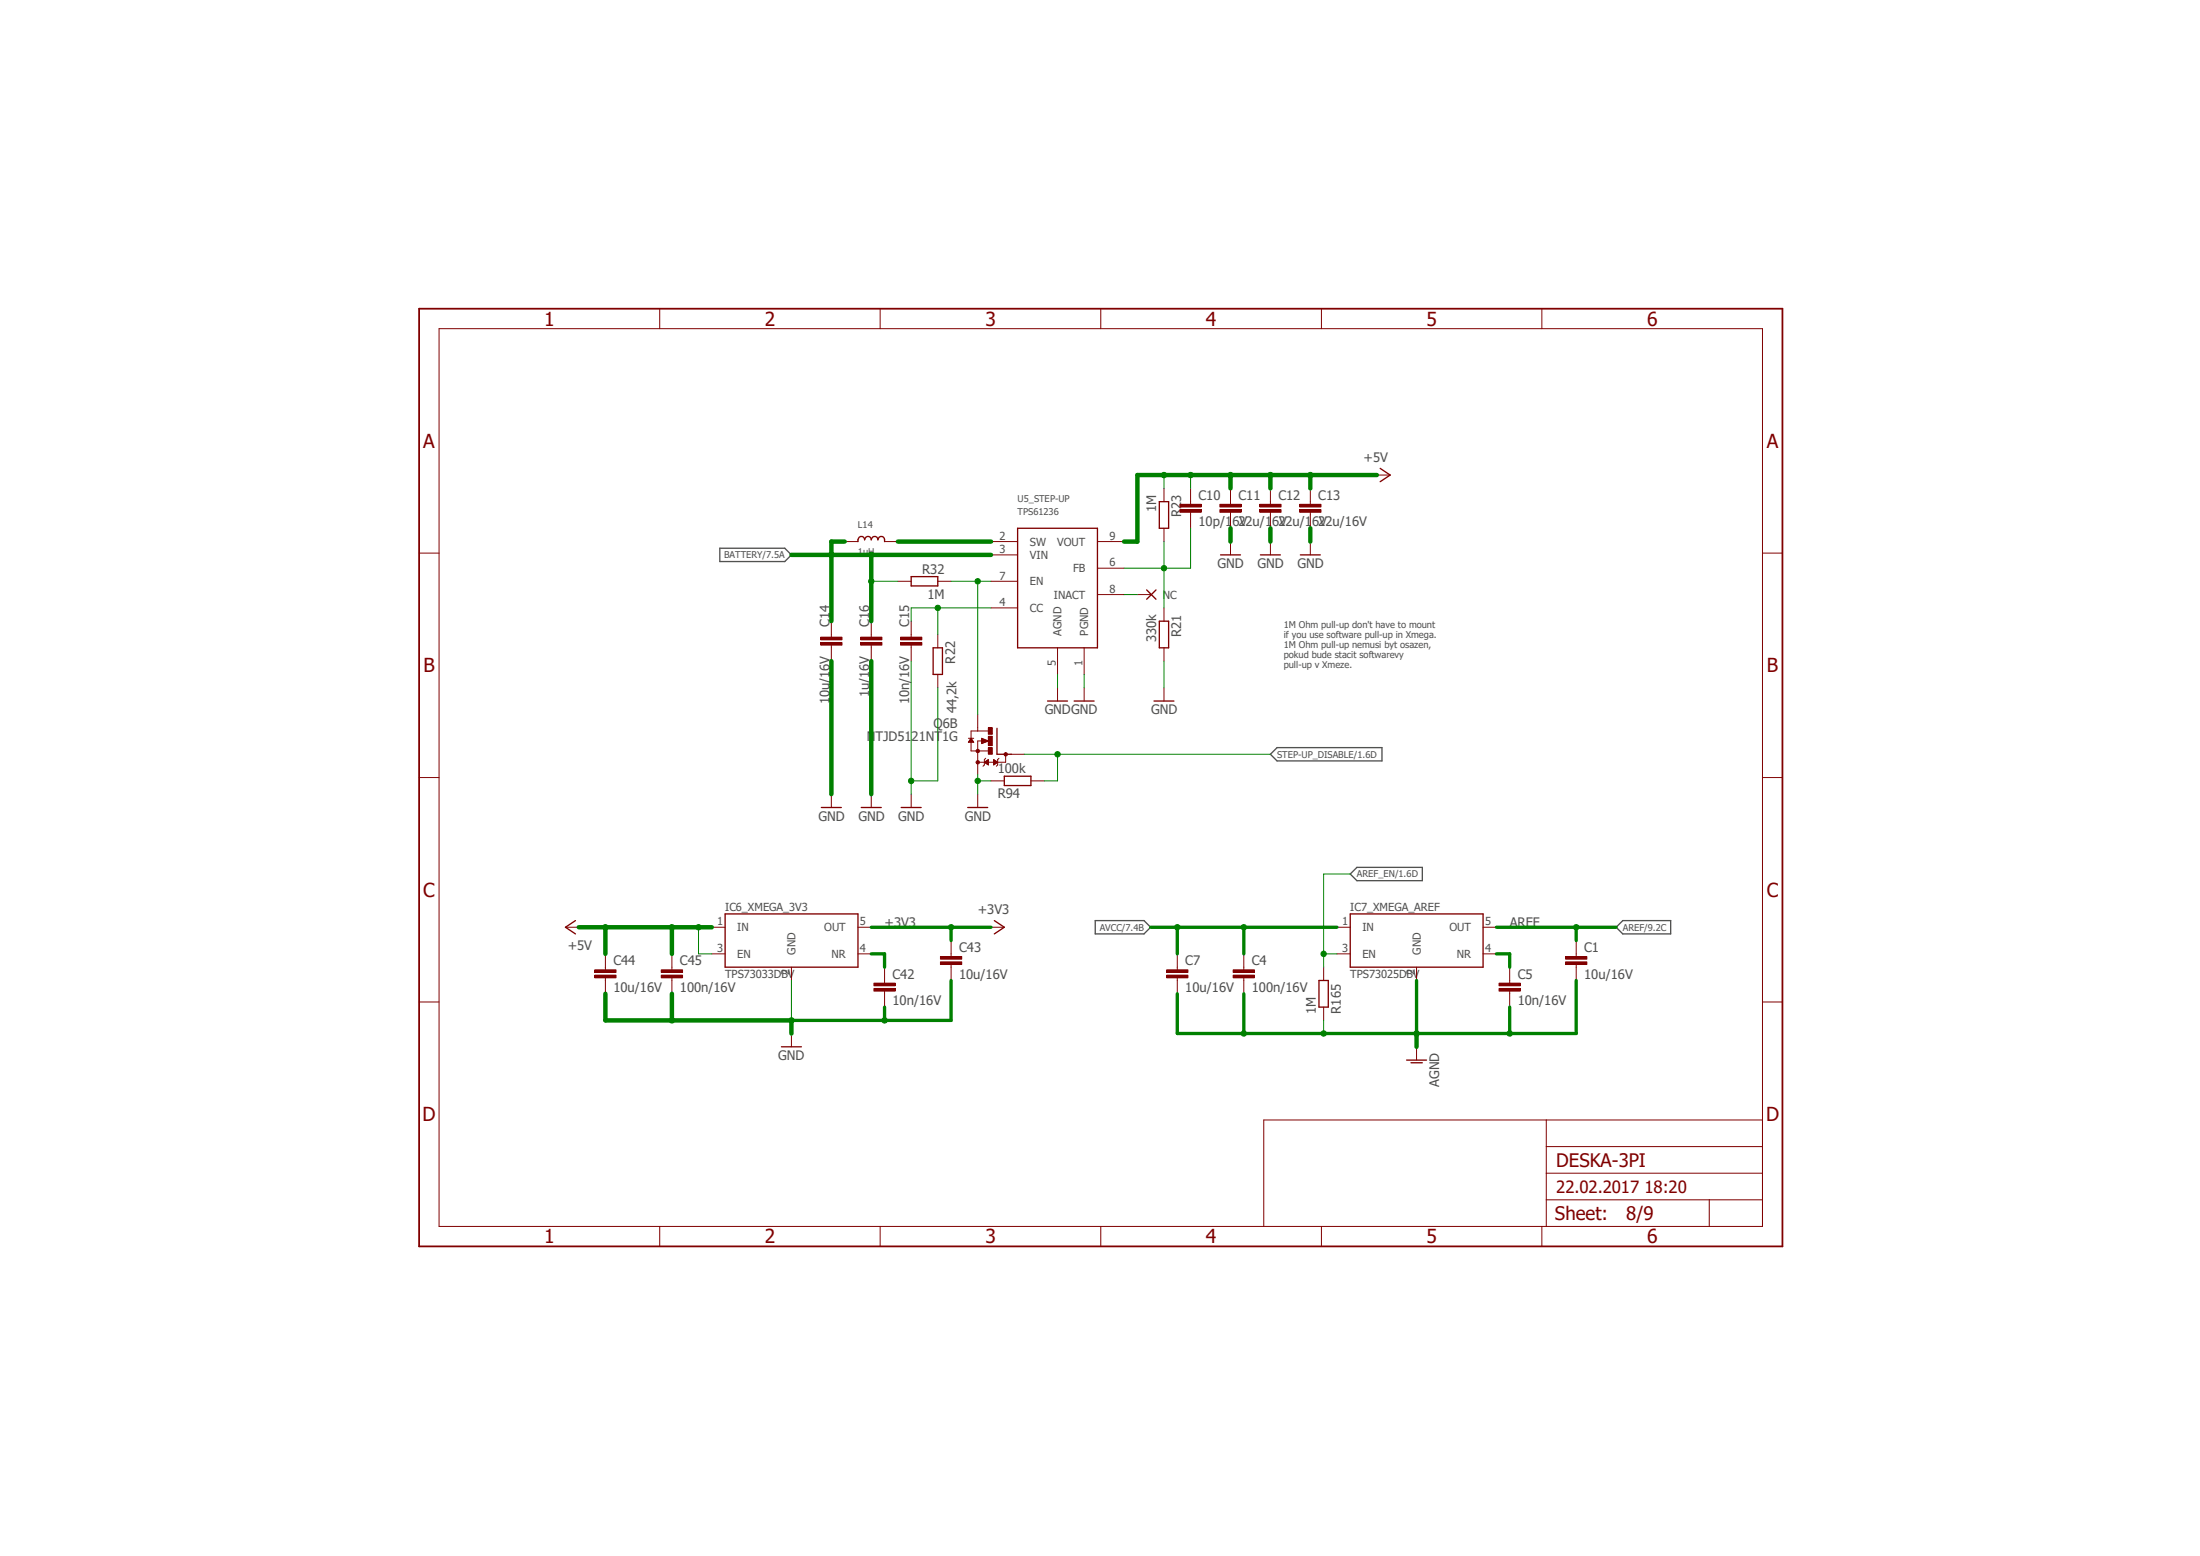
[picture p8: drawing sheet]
<svg xmlns="http://www.w3.org/2000/svg" width="420mm" height="297mm" viewBox="0 0 420 297" stroke-linecap="round" stroke-linejoin="round" font-family="sans-serif">
<path d="M79.5 58.6l261.2 179.9M340.7 58.6l-261.2 179.9" fill="none" stroke="#fff" stroke-width=".19"/>
<path d="M137.4 104.6h12.4l1.3 1.3-1.3 1.3h-12.4zM243.8 142.7h20v2.5h-20l-1.3-1.2zM209.1 175.7h9.3l1.3 1.3-1.3 1.3h-9.3zM257.8 166.8l1.2-1.2h12.5v2.5h-12.5zM308.5 177l1.3-1.3h9.1v2.6h-9.1z" fill="none" stroke="#505050" stroke-width=".25"/>
<g fill="none" stroke="#800000" stroke-width=".19">
<path d="M125.9 58.9v3.8M168 58.9v3.8M210.1 58.9v3.8M252.3 58.9v3.8M294.3 58.9v3.8M83.8 62.7h252.7v171.4h-252.7zM227.3 95.8v.5M227.3 97.8v.5M262.8 90.7h2.6M80 105.6h3.8M161.2 103.4h2.6M168.9 103.4h2.5"/>
<path d="M189.2 103.4h5.1M189.2 105.9h5.1M189.2 111h5.1M189.2 116h5.1M209.5 103.4h5.1M209.5 108.5h5.1M209.5 113.5h5.1M336.5 105.6h3.8M201.9 123.7v5M207 123.7v5M80 148.4h3.8M336.5 148.4h3.8"/>
<path d="M80 191.3h3.8M336.5 191.3h3.8M295.2 213.8v20.3M295.2 218.9h41.3M336.5 213.8h-95.2v20.3M125.9 234.1v3.8M168 234.1v3.8M210.1 234.1v3.8M252.3 234.1v3.8M294.3 234.1v3.8M295.2 229h41.3M295.2 223.9h41.3"/>
<path d="M326.3 229v5.1"/>
</g>
<path d="M80 58.9h260.3v179h-260.3z" fill="none" stroke="#800000" stroke-width=".34"/>
<path d="M263.5 89.4l1.9 1.3-1.9 1.2M163.8 103.4a.67 .67 0 0 1 .4-1 .67 .67 0 0 1 .9 .6 .64 .64 0 0 1 .6-.6 .64 .64 0 0 1 .6 .6 .64 .64 0 0 1 .7-.6 .64 .64 0 0 1 .6 .6 .67 .67 0 0 1 .8-.6 .67 .67 0 0 1 .5 1M194.3 100.8h15.2v22.9h-15.2z" fill="none" stroke="#800000" stroke-width=".25"/>
<path d="M225.3 97.3h4v.5h-4z" fill-rule="evenodd" fill="#800000"/>
<path d="M225.3 97.3h4v.5h-4z" fill="none" stroke="#800000" stroke-width=".19"/>
<path d="M225.3 96.3h4v.5h-4z" fill-rule="evenodd" fill="#800000"/>
<path d="M225.3 96.3h4v.5h-4zM227.3 93.2v2.6M227.3 98.3v2.5M234.9 95.8v.5M234.9 97.8v.5" fill="none" stroke="#800000" stroke-width=".19"/>
<path d="M232.9 97.3h4v.5h-4z" fill-rule="evenodd" fill="#800000"/>
<path d="M232.9 97.3h4v.5h-4z" fill="none" stroke="#800000" stroke-width=".19"/>
<path d="M232.9 96.3h4v.5h-4z" fill-rule="evenodd" fill="#800000"/>
<path d="M232.9 96.3h4v.5h-4zM234.9 93.2v2.6M234.9 98.3v2.5M158.7 121.1v.5M158.7 123.1v.6" fill="none" stroke="#800000" stroke-width=".19"/>
<path d="M156.7 122.6h4v.5h-4z" fill-rule="evenodd" fill="#800000"/>
<path d="M156.7 122.6h4v.5h-4z" fill="none" stroke="#800000" stroke-width=".19"/>
<path d="M156.7 121.6h4v.5h-4z" fill-rule="evenodd" fill="#800000"/>
<path d="M158.7 118.6v2.5M156.7 121.6h4v.5h-4zM158.7 123.7v2.5M173.9 121.1v.5M173.9 123.1v.6" fill="none" stroke="#800000" stroke-width=".19"/>
<path d="M171.9 122.6h4.1v.5h-4.1z" fill-rule="evenodd" fill="#800000"/>
<path d="M171.9 122.6h4.1v.5h-4.1z" fill="none" stroke="#800000" stroke-width=".19"/>
<path d="M171.9 121.6h4.1v.5h-4.1z" fill-rule="evenodd" fill="#800000"/>
<path d="M173.9 118.6v2.5M166.3 121.1v.5M166.3 123.1v.6M171.9 121.6h4.1v.5h-4.1zM173.9 123.7v2.5" fill="none" stroke="#800000" stroke-width=".19"/>
<path d="M164.3 122.6h4.1v.5h-4.1z" fill-rule="evenodd" fill="#800000"/>
<path d="M164.3 122.6h4.1v.5h-4.1z" fill="none" stroke="#800000" stroke-width=".19"/>
<path d="M164.3 121.6h4.1v.5h-4.1z" fill-rule="evenodd" fill="#800000"/>
<path d="M222.2 93.2v2.6M242.5 95.8v.5M242.5 97.8v.5M166.3 118.6v2.5M222.2 100.8v2.6M222.2 116v2.6M164.3 121.6h4.1v.5h-4.1zM166.3 123.7v2.5M179 121.1v2.6M179 128.7v2.6M222.2 123.7v2.5" fill="none" stroke="#800000" stroke-width=".19"/>
<path d="M221.3 95.8h1.8v5h-1.8zM221.3 118.6h1.8v5.1h-1.8zM178.1 123.7h1.8v5h-1.8z" fill="none" stroke="#800000" stroke-width=".25"/>
<path d="M240.5 97.3h4.1v.5h-4.1z" fill-rule="evenodd" fill="#800000"/>
<path d="M240.5 97.3h4.1v.5h-4.1z" fill="none" stroke="#800000" stroke-width=".19"/>
<path d="M240.5 96.3h4.1v.5h-4.1z" fill-rule="evenodd" fill="#800000"/>
<path d="M240.5 96.3h4.1v.5h-4.1zM242.5 93.2v2.6M242.5 98.3v2.5M250.1 95.8v.5M250.1 97.8v.5" fill="none" stroke="#800000" stroke-width=".19"/>
<path d="M248.1 97.3h4.1v.5h-4.1z" fill-rule="evenodd" fill="#800000"/>
<path d="M248.1 97.3h4.1v.5h-4.1z" fill="none" stroke="#800000" stroke-width=".19"/>
<path d="M248.1 96.3h4.1v.5h-4.1z" fill-rule="evenodd" fill="#800000"/>
<g fill="none" stroke="#800000" stroke-width=".19">
<path d="M248.1 96.3h4.1v.5h-4.1zM250.1 93.2v2.6M250.1 98.3v2.5M171.4 111h2.5M179 111h2.6M234.9 103.4v2.5M242.5 103.4v2.5M250.1 103.4v2.5M201.9 131.3v2.5M207 131.3v2.5M222.2 131.3v2.5M158.7 151.6v2.5"/>
<path d="M166.3 151.6v2.5M173.9 151.6v2.5M186.6 151.6v2.5M189.2 149.1h2.5M196.8 149.1h2.5M255.2 177h2.6M283.1 177h2.6M255.2 182.1h2.6M270.4 184.6v2.6M283.1 182.1h2.6M288.2 187.2v.5M288.2 189.2v.5"/>
</g>
<g fill="none" stroke="#800000" stroke-width=".25">
<path d="M173.9 110.1h5.1v1.7h-5.1zM233 105.9h3.8M240.6 105.9h3.8M248.2 105.9h3.9M200 133.8h3.8M205.1 133.8h3.8M220.3 133.8h3.8M156.8 154.1h3.8M164.4 154.1h3.8M172 154.1h3.9M184.7 154.1h3.9M191.7 148.2h5.1v1.7h-5.1z"/>
<path d="M257.8 174.5h25.3v10.1h-25.3z"/>
</g>
<path d="M286.2 188.7h4v.5h-4z" fill-rule="evenodd" fill="#800000"/>
<path d="M286.2 188.7h4v.5h-4z" fill="none" stroke="#800000" stroke-width=".19"/>
<path d="M286.2 187.7h4v.5h-4z" fill-rule="evenodd" fill="#800000"/>
<path d="M286.2 187.7h4v.5h-4zM288.2 184.6v2.6M288.2 189.7v2.5M300.9 182.1v.5M300.9 184.1v.5" fill="none" stroke="#800000" stroke-width=".19"/>
<path d="M298.9 183.6h4v.5h-4z" fill-rule="evenodd" fill="#800000"/>
<path d="M298.9 183.6h4v.5h-4z" fill="none" stroke="#800000" stroke-width=".19"/>
<path d="M298.9 182.6h4v.5h-4z" fill-rule="evenodd" fill="#800000"/>
<path d="M300.9 179.5v2.6M224.7 184.6v.5M224.7 186.6v.6M298.9 182.6h4v.5h-4zM300.9 184.6v2.6" fill="none" stroke="#800000" stroke-width=".19"/>
<path d="M222.7 186.1h4.1v.5h-4.1z" fill-rule="evenodd" fill="#800000"/>
<path d="M222.7 186.1h4.1v.5h-4.1z" fill="none" stroke="#800000" stroke-width=".19"/>
<path d="M222.7 185.1h4.1v.5h-4.1z" fill-rule="evenodd" fill="#800000"/>
<path d="M222.7 185.1h4.1v.5h-4.1zM224.7 182.1v2.5M224.7 187.2v2.5M237.4 184.6v.5M237.4 186.6v.6" fill="none" stroke="#800000" stroke-width=".19"/>
<path d="M235.4 186.1h4.1v.5h-4.1z" fill-rule="evenodd" fill="#800000"/>
<path d="M235.4 186.1h4.1v.5h-4.1z" fill="none" stroke="#800000" stroke-width=".19"/>
<path d="M235.4 185.1h4.1v.5h-4.1z" fill-rule="evenodd" fill="#800000"/>
<path d="M135.9 177h2.5M163.8 177h2.5M135.9 182.1h2.5M151.1 184.6v2.6M163.8 182.1h2.5M168.9 187.2v.5M168.9 189.2v.5M235.4 185.1h4.1v.5h-4.1zM237.4 182.1v2.5M237.4 187.2v2.5M270.4 199.8v2.6" fill="none" stroke="#800000" stroke-width=".19"/>
<path d="M138.4 174.5h25.4v10.1h-25.4zM268.5 202.4h3.8M269.4 202.9h2.1" fill="none" stroke="#800000" stroke-width=".25"/>
<path d="M166.8 188.7h4.1v.5h-4.1z" fill-rule="evenodd" fill="#800000"/>
<path d="M166.8 188.7h4.1v.5h-4.1z" fill="none" stroke="#800000" stroke-width=".19"/>
<path d="M166.8 187.7h4.1v.5h-4.1z" fill-rule="evenodd" fill="#800000"/>
<path d="M166.8 187.7h4.1v.5h-4.1zM168.9 184.6v2.6M168.9 189.7v2.5M181.6 182.1v.5M181.6 184.1v.5" fill="none" stroke="#800000" stroke-width=".19"/>
<path d="M179.5 183.6h4.1v.5h-4.1z" fill-rule="evenodd" fill="#800000"/>
<path d="M179.5 183.6h4.1v.5h-4.1z" fill="none" stroke="#800000" stroke-width=".19"/>
<path d="M179.5 182.6h4.1v.5h-4.1z" fill-rule="evenodd" fill="#800000"/>
<path d="M181.6 179.5v2.6M115.6 184.6v.5M115.6 186.6v.6M179.5 182.6h4.1v.5h-4.1zM181.6 184.6v2.6" fill="none" stroke="#800000" stroke-width=".19"/>
<path d="M113.5 186.1h4.1v.5h-4.1z" fill-rule="evenodd" fill="#800000"/>
<path d="M113.5 186.1h4.1v.5h-4.1z" fill="none" stroke="#800000" stroke-width=".19"/>
<path d="M113.5 185.1h4.1v.5h-4.1z" fill-rule="evenodd" fill="#800000"/>
<path d="M113.5 185.1h4.1v.5h-4.1zM115.6 182.1v2.5M115.6 187.2v2.5M128.3 184.6v.5M128.3 186.6v.6" fill="none" stroke="#800000" stroke-width=".19"/>
<path d="M126.2 186.1h4.1v.5h-4.1z" fill-rule="evenodd" fill="#800000"/>
<path d="M126.2 186.1h4.1v.5h-4.1z" fill="none" stroke="#800000" stroke-width=".19"/>
<path d="M126.2 185.1h4.1v.5h-4.1z" fill-rule="evenodd" fill="#800000"/>
<g fill="none" stroke="#800000" stroke-width=".19">
<path d="M217.1 113.5h2.6M186.6 138.9v.6M188.7 139.5h-3.3v1.4M184.9 140.9h1M185.4 141.6v1.7h3.3M187.5 141.4h-.9v4.1M107.9 177h2.6M189.2 177h2.5M126.2 185.1h4.1v.5h-4.1zM128.3 182.1v2.5M128.3 187.2v2.5M151.1 197.3v2.5"/>
<path d="M252.7 184.6v2.6M252.7 192.2v2.6"/>
</g>
<path d="M218.9 112.6l1.8 1.8M220.7 112.6l-1.8 1.8M190.3 139v5h2.8M109.9 175.7l-2 1.3 2 1.3M189.8 175.7l1.9 1.3-1.9 1.3M149.2 199.8h3.8M251.8 187.2h1.8v5h-1.8z" fill="none" stroke="#800000" stroke-width=".25"/>
<path d="M186.4 143.1l.2-.1 .3 .1v.5h-.5l-.1-.3z" fill-rule="evenodd" fill="#800000"/>
<path d="M186.4 143.1l.2-.1 .3 .1v.5h-.5l-.1-.3z" fill="none" stroke="#800000" stroke-width=".19"/>
<path d="M188.7 142.7h.7v1.3h-.7z" fill-rule="evenodd" fill="#800000"/>
<path d="M188.7 142.7h.7v1.3h-.7z" fill="none" stroke="#800000" stroke-width=".19"/>
<path d="M188.7 138.9h.7v1.3h-.7z" fill-rule="evenodd" fill="#800000"/>
<path d="M188.7 138.9h.7v1.3h-.7z" fill="none" stroke="#800000" stroke-width=".19"/>
<path d="M188.7 140.5h.7v1.8h-.7z" fill-rule="evenodd" fill="#800000"/>
<g fill="none" stroke="#800000" stroke-width=".19">
<path d="M186.6 136.4v2.5M184.9 141.6h.9M185 141.5h.8M185 141.4h.7M185.1 141.4h.6M185.2 141.3h.4M185.2 141.2h.3M185.3 141.1h.2M185.3 141h.1M185.4 140.9l.5 .8h-1zM186.6 145.2v2.6M186.6 145.5h1.3"/>
<path d="M187.4 140.9l1.3 .5-1.3 .5zM187.4 141.9h.2M187.4 141.8h.4M187.4 141.7h.6M187.4 141.6h.9M187.4 141.5h1.1M187.4 141.4h1.3M187.4 141.4h1.1M187.4 141.3h.8M187.4 141.2h.6M187.4 141.1h.4M187.4 141h.2"/>
<path d="M187.9 145.5l.8-.5v1zM188 145.5h.7M188 145.4h.7M188.1 145.6h.6M188.2 145.3h.5M188.2 144.7l-.3 .3v1l-.2 .3M188.2 145.7h.5M188.3 145.2h.4M188.3 145.8h.4M188.4 145.2h.3M188.5 145.9h.2M188.6 145.1h.1"/>
<path d="M188.6 146h.1M188.7 140.5h.7v1.8h-.7zM188.7 145.5h1M189.7 146h.1M189.7 145.9h.2M189.7 145.8h.3M189.7 145.7h.5M189.7 145.6h.6M189.7 145.5h.7M189.7 145.4h.7M189.7 145.3h.5M189.7 145.2h.4"/>
<path d="M189.7 145.2h.2M189.7 145.1h.1M189.7 145l.8 .5-.8 .5zM190.7 144.7l-.2 .3v1l-.3 .3M192 144v1.5h-1.5M193 144h2.5"/>
</g>
<path d="M186.4 145.3l.2-.1 .3 .1v.5h-.5l-.1-.3z" fill-rule="evenodd" fill="#800000"/>
<path d="M186.4 145.3l.2-.1 .3 .1v.5h-.5l-.1-.3z" fill="none" stroke="#800000" stroke-width=".19"/>
<path d="M191.8 143.8l.2-.2 .2 .2v.4h-.4l-.2-.2z" fill-rule="evenodd" fill="#800000"/>
<path d="M191.8 143.8l.2-.2 .2 .2v.4h-.4l-.2-.2z" fill="none" stroke="#800000" stroke-width=".19"/>
<path d="M186.6 147.8v3.8M186.6 149.1h2.6" fill="none" stroke="#008000" stroke-width=".19"/>
<circle cx="186.6" cy="149.1" r=".51" fill="#008000"/>
<g fill="none" stroke="#008000" stroke-width=".19">
<path d="M173.9 126.2v25.4M173.9 149.1h5.1"/>
<circle cx="186.6" cy="149.1" r=".51"/>
</g>
<path d="M158.7 126.2v25.4M166.3 126.2v25.4" fill="none" stroke="#008000" stroke-width=".85"/>
<circle cx="173.9" cy="149.1" r=".51" fill="#008000"/>
<g fill="none" stroke="#008000" stroke-width=".19">
<path d="M179 131.3v17.8M201.9 128.7v2.6M207 128.7v2.6M222.2 126.2v5.1M151.1 187.2v7.6"/>
<circle cx="173.9" cy="149.1" r=".51"/>
</g>
<path d="M234.9 100.8v2.6M242.5 100.8v2.6M250.1 100.8v2.6M115.6 189.7v5.1h35.5v2.5M128.3 189.7v5.1" fill="none" stroke="#008000" stroke-width=".85"/>
<circle cx="151.1" cy="194.8" r=".51" fill="#008000"/>
<circle cx="151.1" cy="194.8" r=".51" fill="none" stroke="#008000" stroke-width=".19"/>
<circle cx="128.3" cy="194.8" r=".51" fill="#008000"/>
<circle cx="128.3" cy="194.8" r=".51" fill="none" stroke="#008000" stroke-width=".19"/>
<path d="M168.9 192.2v2.6M181.6 187.2v7.6h-30.5" fill="none" stroke="#008000" stroke-width=".64"/>
<circle cx="168.9" cy="194.8" r=".51" fill="#008000"/>
<g fill="none" stroke="#008000" stroke-width=".19">
<path d="M173.9 116h15.3M179 116v5.1M214.6 113.5h2.5"/>
<circle cx="168.9" cy="194.8" r=".51"/>
</g>
<path d="M171.4 103.4h17.8" fill="none" stroke="#008000" stroke-width=".85"/>
<circle cx="179" cy="116" r=".51" fill="#008000"/>
<g fill="none" stroke="#008000" stroke-width=".19">
<path d="M173.9 116v2.6M214.6 108.5h7.6M222.2 103.4v12.6"/>
<circle cx="179" cy="116" r=".51"/>
</g>
<circle cx="222.2" cy="108.5" r=".51" fill="#008000"/>
<g fill="none" stroke="#008000" stroke-width=".19">
<path d="M227.3 100.8v7.7h-5.1M133.3 177v5.1h2.6"/>
<circle cx="222.2" cy="108.5" r=".51"/>
</g>
<path d="M128.3 177v5.1M135.9 177h-20.3v5.1" fill="none" stroke="#008000" stroke-width=".85"/>
<circle cx="133.3" cy="177" r=".51" fill="#008000"/>
<circle cx="133.3" cy="177" r=".51" fill="none" stroke="#008000" stroke-width=".19"/>
<circle cx="128.3" cy="177" r=".51" fill="#008000"/>
<circle cx="128.3" cy="177" r=".51" fill="none" stroke="#008000" stroke-width=".19"/>
<circle cx="115.6" cy="177" r=".51" fill="#008000"/>
<g fill="none" stroke="#008000" stroke-width=".19">
<path d="M222.2 90.7v2.5"/>
<circle cx="115.6" cy="177" r=".51"/>
</g>
<path d="M262.8 90.7h-45.7v12.7h-2.5M110.5 177h5.1" fill="none" stroke="#008000" stroke-width=".85"/>
<circle cx="222.2" cy="90.7" r=".51" fill="#008000"/>
<g fill="none" stroke="#008000" stroke-width=".19">
<path d="M227.3 90.7v2.5"/>
<circle cx="222.2" cy="90.7" r=".51"/>
</g>
<path d="M234.9 90.7v2.5" fill="none" stroke="#008000" stroke-width=".85"/>
<circle cx="227.3" cy="90.7" r=".51" fill="#008000"/>
<circle cx="227.3" cy="90.7" r=".51" fill="none" stroke="#008000" stroke-width=".19"/>
<circle cx="234.9" cy="90.7" r=".51" fill="#008000"/>
<circle cx="234.9" cy="90.7" r=".51" fill="none" stroke="#008000" stroke-width=".19"/>
<path d="M242.5 90.7v2.5M250.1 90.7v2.5" fill="none" stroke="#008000" stroke-width=".85"/>
<circle cx="242.5" cy="90.7" r=".51" fill="#008000"/>
<circle cx="242.5" cy="90.7" r=".51" fill="none" stroke="#008000" stroke-width=".19"/>
<circle cx="250.1" cy="90.7" r=".51" fill="#008000"/>
<circle cx="250.1" cy="90.7" r=".51" fill="none" stroke="#008000" stroke-width=".19"/>
<path d="M166.3 177h22.9M181.6 177v2.5" fill="none" stroke="#008000" stroke-width=".64"/>
<circle cx="181.6" cy="177" r=".51" fill="#008000"/>
<g fill="none" stroke="#008000" stroke-width=".19">
<path d="M201.9 144v5.1h-2.6"/>
<circle cx="181.6" cy="177" r=".51"/>
</g>
<circle cx="201.9" cy="144" r=".51" fill="#008000"/>
<g fill="none" stroke="#008000" stroke-width=".19">
<path d="M181.6 111h5v25.4M195.5 144h47"/>
<circle cx="201.9" cy="144" r=".51"/>
</g>
<circle cx="186.6" cy="111" r=".51" fill="#008000"/>
<g fill="none" stroke="#008000" stroke-width=".19">
<path d="M186.6 111h2.6"/>
<circle cx="186.6" cy="111" r=".51"/>
</g>
<path d="M270.4 197.3v2.5" fill="none" stroke="#008000" stroke-width=".85"/>
<path d="M237.4 189.7v7.6M270.4 187.2v10.1h-45.7v-7.6" fill="none" stroke="#008000" stroke-width=".64"/>
<circle cx="270.4" cy="197.3" r=".51" fill="#008000"/>
<circle cx="270.4" cy="197.3" r=".51" fill="none" stroke="#008000" stroke-width=".19"/>
<circle cx="237.4" cy="197.3" r=".51" fill="#008000"/>
<circle cx="237.4" cy="197.3" r=".51" fill="none" stroke="#008000" stroke-width=".19"/>
<path d="M288.2 192.2v5.1M300.9 187.2v10.1h-30.5" fill="none" stroke="#008000" stroke-width=".64"/>
<circle cx="288.2" cy="197.3" r=".51" fill="#008000"/>
<g fill="none" stroke="#008000" stroke-width=".19">
<path d="M252.7 194.8v2.5"/>
<circle cx="288.2" cy="197.3" r=".51"/>
</g>
<circle cx="252.7" cy="197.3" r=".51" fill="#008000"/>
<circle cx="252.7" cy="197.3" r=".51" fill="none" stroke="#008000" stroke-width=".19"/>
<path d="M285.7 177h22.8M300.9 177v2.5" fill="none" stroke="#008000" stroke-width=".64"/>
<circle cx="300.9" cy="177" r=".51" fill="#008000"/>
<circle cx="300.9" cy="177" r=".51" fill="none" stroke="#008000" stroke-width=".19"/>
<path d="M237.4 177v5.1M255.2 177h-30.5v5.1M166.3 182.1h2.6v2.5M285.7 182.1h2.5v2.5" fill="none" stroke="#008000" stroke-width=".64"/>
<circle cx="237.4" cy="177" r=".51" fill="#008000"/>
<circle cx="237.4" cy="177" r=".51" fill="none" stroke="#008000" stroke-width=".19"/>
<circle cx="224.7" cy="177" r=".51" fill="#008000"/>
<g fill="none" stroke="#008000" stroke-width=".19">
<path d="M257.8 166.8h-5.1v17.8M252.7 182.1h2.5"/>
<circle cx="224.7" cy="177" r=".51"/>
</g>
<path d="M219.7 177h5" fill="none" stroke="#008000" stroke-width=".64"/>
<circle cx="252.7" cy="182.1" r=".51" fill="#008000"/>
<circle cx="252.7" cy="182.1" r=".51" fill="none" stroke="#008000" stroke-width=".19"/>
<path d="M161.2 103.4h-2.5v2.5h30.5" fill="none" stroke="#008000" stroke-width=".85"/>
<circle cx="158.7" cy="105.9" r=".51" fill="#008000"/>
<circle cx="158.7" cy="105.9" r=".51" fill="none" stroke="#008000" stroke-width=".19"/>
<path d="M151.1 105.9h7.6M166.3 111v7.6" fill="none" stroke="#008000" stroke-width=".85"/>
<circle cx="166.3" cy="105.9" r=".51" fill="#008000"/>
<circle cx="166.3" cy="105.9" r=".51" fill="none" stroke="#008000" stroke-width=".19"/>
<path d="M158.7 105.9v12.7M166.3 105.9v5.1" fill="none" stroke="#008000" stroke-width=".85"/>
<circle cx="158.7" cy="105.9" r=".51" fill="#008000"/>
<g fill="none" stroke="#008000" stroke-width=".19">
<path d="M166.3 111h5.1"/>
<circle cx="158.7" cy="105.9" r=".51"/>
</g>
<circle cx="166.3" cy="111" r=".51" fill="#008000"/>
<circle cx="166.3" cy="111" r=".51" fill="none" stroke="#008000" stroke-width=".19"/>
<g font-size="3.7" fill="#800000">
<text x="103.9" y="62.1">1</text>
<text x="146" y="62.1">2</text>
<text x="188.1" y="62.1">3</text>
<text x="230.2" y="62.1">4</text>
<text x="272.3" y="62.1">5</text>
<text x="314.4" y="62.1">6</text>
<text x="80.8" y="85.5">A</text>
<text x="337.3" y="85.5">A</text>
<text x="80.9" y="128.3">B</text>
<text x="337.3" y="128.3">B</text>
<text x="80.8" y="171.2">C</text>
<text x="337.3" y="171.2">C</text>
<text x="80.7" y="214">D</text>
<text x="337.1" y="214">D</text>
<text x="103.9" y="237.3">1</text>
<text x="146" y="237.3">2</text>
<text x="188.1" y="237.3">3</text>
<text x="230.2" y="237.3">4</text>
<text x="272.3" y="237.3">5</text>
<text x="314.5" y="237.3">6</text>
</g>
<g font-size="3.6" fill="#800000">
<text x="297.1" y="222.7">DESKA-3PI</text>
<text x="296.8" y="233">Sheet:</text>
<text x="310.4" y="232.8">8/9</text>
</g>
<text font-size="3.2" fill="#800000" x="297.1" y="227.8">22.02.2017 18:20</text>
<g font-size="2.5" fill="#505050">
<text x="260.3" y="88.1">+5V</text>
<text x="228.8" y="95.4">C10</text>
<text x="236.4" y="95.4">C11</text>
<text x="244.1" y="95.4">C12</text>
<text x="251.7" y="95.4">C13</text>
<text x="220.7" y="97.7" transform="rotate(-90 220.7 97.7)">1M</text>
<text x="225.5" y="98.8" transform="rotate(-90 225.5 98.8)">R23</text>
<text x="228.8" y="100.5">10p/16V</text>
<text x="236.4" y="100.5">22u/16V</text>
<text x="244.1" y="100.5">22u/16V</text>
<text x="251.7" y="100.5">22u/16V</text>
<text x="176" y="109.5">R32</text>
<text x="232.5" y="108.5">GND</text>
<text x="240.1" y="108.5">GND</text>
<text x="247.7" y="108.5">GND</text>
<text x="158.3" y="119.6" transform="rotate(-90 158.3 119.6)">C14</text>
<text x="165.9" y="119.6" transform="rotate(-90 165.9 119.6)">C16</text>
<text x="173.6" y="119.6" transform="rotate(-90 173.6 119.6)">C15</text>
<text x="177" y="114.3">1M</text>
<text x="220.7" y="122.6" transform="rotate(-90 220.7 122.6)">330k</text>
<text x="225.5" y="121.6" transform="rotate(-90 225.5 121.6)">R21</text>
<text x="182.3" y="126.7" transform="rotate(-90 182.3 126.7)">R22</text>
<text x="158.3" y="134.5" transform="rotate(-90 158.3 134.5)">10u/16V</text>
<text x="165.9" y="133.1" transform="rotate(-90 165.9 133.1)">1u/16V</text>
<text x="173.6" y="134.5" transform="rotate(-90 173.6 134.5)">10n/16V</text>
<text x="182.6" y="136.1" transform="rotate(-90 182.6 136.1)">44,2k</text>
<text x="199.4" y="136.4">GNDGND</text>
<text x="219.8" y="136.4">GND</text>
<text x="165.5" y="141.4">NTJD5121NT1G</text>
<text x="178.2" y="138.9">Q6B</text>
<text x="190.5" y="147.5">100k</text>
<text x="190.5" y="152.3">R94</text>
<text x="156.3" y="156.7">GND</text>
<text x="163.9" y="156.7">GND</text>
<text x="171.5" y="156.7">GND</text>
<text x="184.2" y="156.7">GND</text>
<text x="168.9" y="177">+3V3</text>
<text x="186.7" y="174.5">+3V3</text>
<text x="288.2" y="177">AREF</text>
<text x="108.4" y="181.3">+5V</text>
<text x="117.1" y="184.2">C44</text>
<text x="129.8" y="184.2">C45</text>
<text x="183.1" y="181.7">C43</text>
<text x="226.3" y="184.2">C7</text>
<text x="239" y="184.2">C4</text>
<text x="302.4" y="181.7">C1</text>
<text x="117.1" y="189.3">10u/16V</text>
<text x="129.8" y="189.3">100n/16V</text>
<text x="170.4" y="191.9">10n/16V</text>
<text x="170.4" y="186.8">C42</text>
<text x="183.1" y="186.8">10u/16V</text>
<text x="226.3" y="189.3">10u/16V</text>
<text x="239" y="189.3">100n/16V</text>
<text x="289.7" y="191.9">10n/16V</text>
<text x="289.7" y="186.8">C5</text>
<text x="302.4" y="186.8">10u/16V</text>
<text x="251.2" y="193.5" transform="rotate(-90 251.2 193.5)">1M</text>
<text x="256" y="193.5" transform="rotate(-90 256 193.5)">R165</text>
<text x="148.5" y="202.4">GND</text>
<text x="274.7" y="207.4" transform="rotate(-90 274.7 207.4)">AGND</text>
</g>
<g font-size="2.1" fill="#505050">
<text x="190.8" y="103">2</text>
<text x="190.8" y="105.5">3</text>
<text x="196.6" y="104.1">SW</text>
<text x="196.6" y="106.7">VIN</text>
<text x="201.8" y="104.1">VOUT</text>
<text x="211.8" y="103">9</text>
<text x="190.8" y="110.6">7</text>
<text x="196.6" y="111.7">EN</text>
<text x="204.9" y="109.2">FB</text>
<text x="211.8" y="108.1">6</text>
<text x="211.8" y="113.2">8</text>
<text x="190.8" y="115.7">4</text>
<text x="196.6" y="116.8">CC</text>
<text x="201.2" y="114.3">INACT</text>
<text x="222" y="114.3">NC</text>
<text x="202.6" y="121.3" transform="rotate(-90 202.6 121.3)">AGND</text>
<text x="207.7" y="121.3" transform="rotate(-90 207.7 121.3)">PGND</text>
<text x="201.5" y="127.2" transform="rotate(-90 201.5 127.2)">5</text>
<text x="206.6" y="127.2" transform="rotate(-90 206.6 127.2)">1</text>
<text x="138.4" y="173.9">IC6_XMEGA_3V3</text>
<text x="257.8" y="173.9">IC7_XMEGA_AREF</text>
<text x="136.9" y="176.6">1</text>
<text x="140.8" y="177.8">IN</text>
<text x="157.4" y="177.8">OUT</text>
<text x="164.2" y="176.6">5</text>
<text x="256.2" y="176.6">1</text>
<text x="260.1" y="177.8">IN</text>
<text x="276.7" y="177.8">OUT</text>
<text x="283.5" y="176.6">5</text>
<text x="136.9" y="181.7">3</text>
<text x="140.8" y="182.8">EN</text>
<text x="151.8" y="182.2" transform="rotate(-90 151.8 182.2)">GND</text>
<text x="158.7" y="182.8">NR</text>
<text x="164.2" y="181.7">4</text>
<text x="256.2" y="181.7">3</text>
<text x="260.1" y="182.8">EN</text>
<text x="271.2" y="182.2" transform="rotate(-90 271.2 182.2)">GND</text>
<text x="278.1" y="182.8">NR</text>
<text x="283.5" y="181.7">4</text>
<text x="138.4" y="186.6">TPS73033DBV</text>
<text x="150.7" y="186.1" transform="rotate(-90 150.7 186.1)">2</text>
<text x="257.8" y="186.6">TPS73025DBV</text>
<text x="270.1" y="186.1" transform="rotate(-90 270.1 186.1)">2</text>
</g>
<g font-size="1.8" fill="#505050">
<text x="194.3" y="95.8">U5_STEP-UP</text>
<text x="163.8" y="100.8">L14</text>
<text x="194.3" y="98.3">TPS61236</text>
<text x="138.2" y="106.6">BATTERY/7.5A</text>
<text x="163.8" y="105.9">1uH</text>
<text x="245.1" y="119.8">1M Ohm pull-up don't have to mount</text>
<text x="245.1" y="121.8">if you use software pull-up in Xmega.</text>
<text x="245.1" y="123.7">1M Ohm pull-up nemusi byt osazen,</text>
<text x="245.1" y="125.6">pokud bude stacit softwarevy</text>
<text x="245.1" y="127.5">pull-up v Xmeze.</text>
<text x="243.8" y="144.6">STEP-UP_DISABLE/1.6D</text>
<text x="259" y="167.5">AREF_EN/1.6D</text>
<text x="209.9" y="177.6">AVCC/7.4B</text>
<text x="309.8" y="177.6">AREF/9.2C</text>
</g>
</svg>
